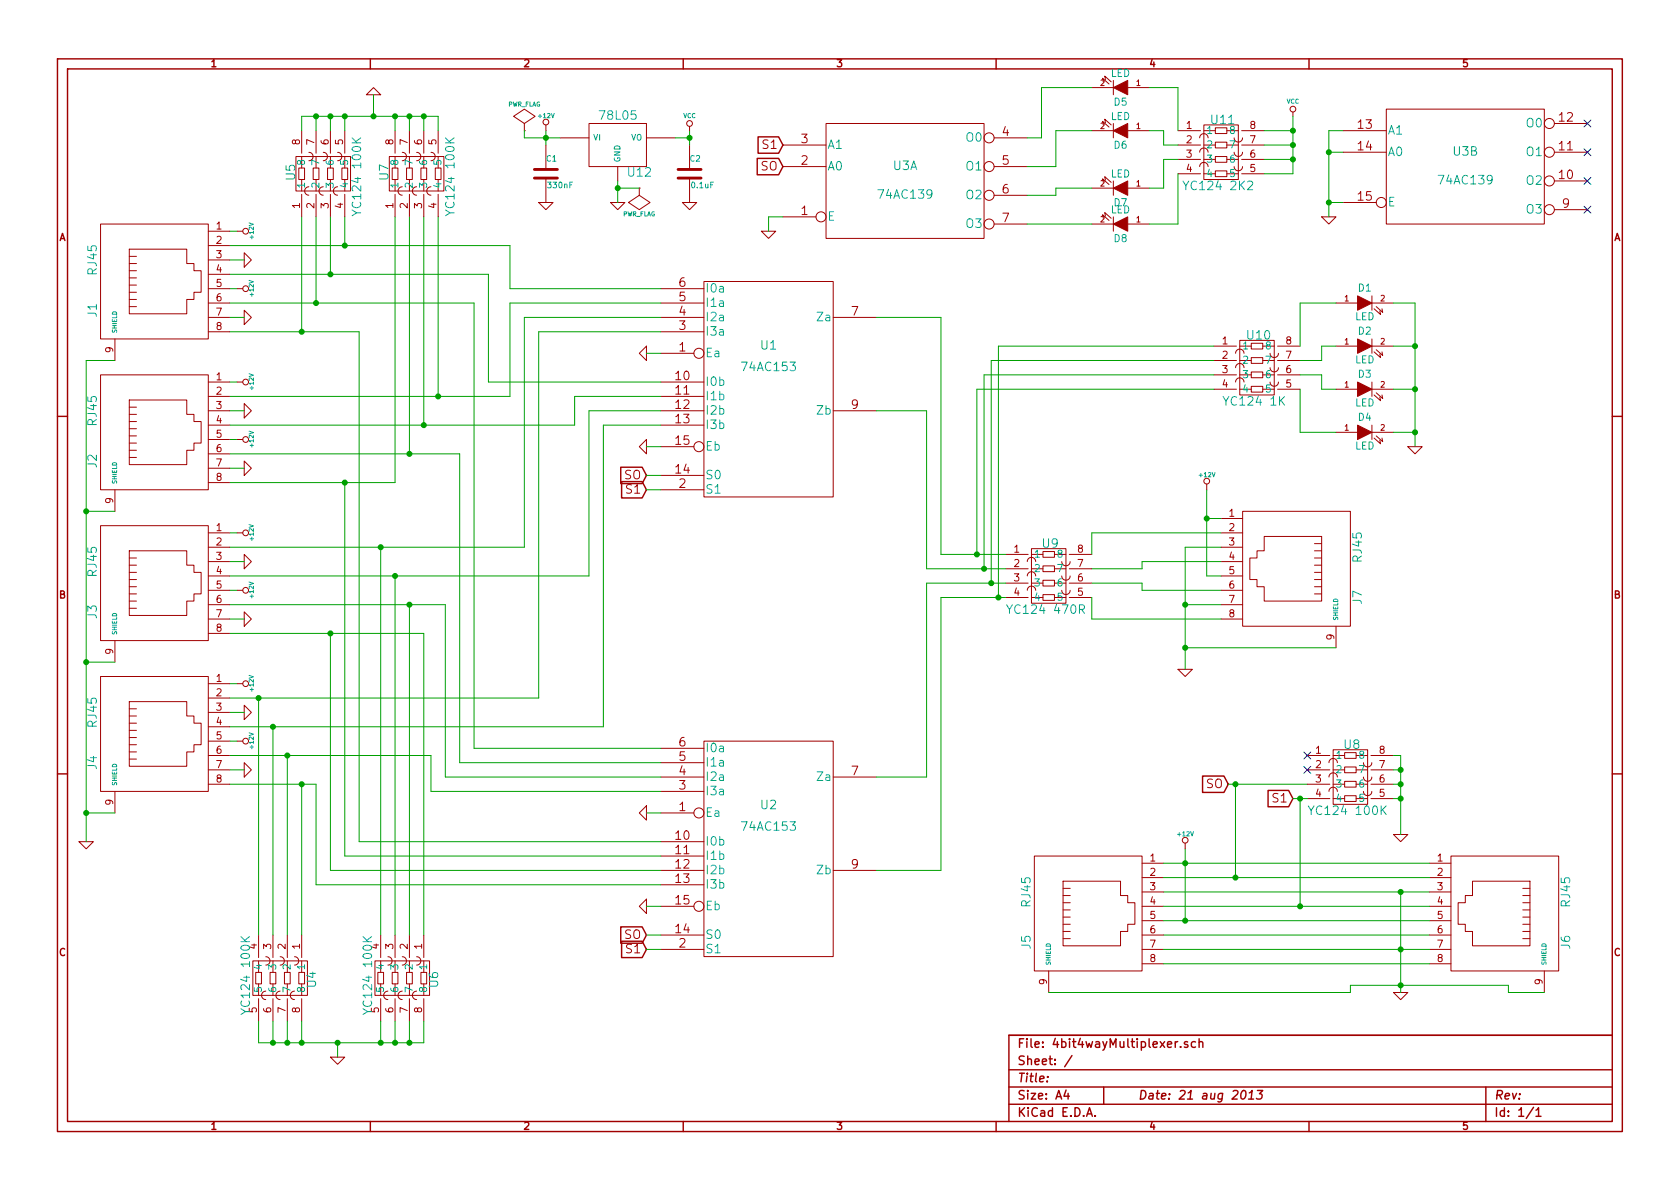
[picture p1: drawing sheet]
<svg xmlns="http://www.w3.org/2000/svg" width="297mm" height="210mm" viewBox="0 0 297 210" stroke-linecap="round" stroke-linejoin="round" font-family="sans-serif">
<g fill="none" stroke="#a00000" stroke-width=".25">
<path d="M10.2 10.4h276.6v189.7h-276.6zM11.9 12.2h273.2v186.1h-273.2zM65.5 10.4v1.8M120.8 10.4v1.8M176.1 10.4v1.8M231.4 10.4v1.8M133.9 28h3.8l.7 1.5-.7 1.4h-3.8zM134 24.2h3.7l.7 1.4-.7 1.5h-3.7zM10.2 73.6h1.7M285.1 73.6h1.7M109.8 82.6h3.7l.8 1.5-.8 1.4h-3.7zM109.9 85.2h3.6l.8 1.4-.8 1.5h-3.6z"/>
<path d="M10.2 136.8h1.7M212.6 137.2h3.8l.8 1.5-.8 1.4h-3.8zM224.2 139.8h3.6l.8 1.4-.8 1.5h-3.6zM285.1 136.8h1.7M109.8 163.9h3.7l.8 1.4-.8 1.5h-3.7zM109.9 166.4h3.6l.8 1.5-.8 1.4h-3.6zM65.5 198.3v1.8M120.8 198.3v1.8M176.1 198.3v1.8M178.4 189.2h106.7M178.4 195.3h106.7M178.4 192.2h106.7"/>
<path d="M185.2 190.4v.1M188.5 192.8l-.4 1h1M188.8 193.3v1.1M189.5 186.7l-1.3 1.9M192.1 197.4l.5-1.5 .5 1.5M192.3 197h.7M193.6 197.3v.1M195.1 192.2v3.1M207.8 184.2v1M208.2 184.2l-.3 .1-.1 .2M208.7 185.1v.1M210 184.3l-.4-.1-.2 .2 .1 .2 .5 .2v.3h-.6"/>
<path d="M211.4 184.3a.48 .48 0 0 0-.7 0v.8l.2 .1 .5-.1M212 184.3h.1a.36 .36 0 0 1 .6 .1v.8M212 183.7v1.5M219.6 193l.4-.2a.88 .88 0 0 1-.3 1.6l-.3-.3a1.19 1.19 0 0 1 .2-1.1zM220.8 194.4h.8M220.9 193.3l.5-.5-.2 1.6M222.3 192.8h1l-.6 .6 .3 .1 .2 .2-.3 .6-.5 .1-.3-.2M231.4 198.3v1.8M262.7 192.2v6.1M271.1 195.8l-1.3 2M271.6 196.3l.4-.4v1.5M271.6 197.4h.9"/>
<path d="M285.1 183.1h-106.7v15.2"/>
</g>
<g fill="none" stroke="#a00000" stroke-width=".18">
<path d="M64.8 16.8l1.2-1.3 1.3 1.3zM193 15.5h3.8M195.1 14.5l-.2-.7 1.2 1.1M195.5 14.1l-.2-.6 1.2 1M196.8 14.2v2.6M199.4 15.5h3.8M228.6 19.8v.8M245.1 19.3h27.9v20.3h-27.9zM17.8 39.6h19v20.3h-19zM52.3 27.7h9.7v6.1h-9.7zM52.8 29.7h1v2h-1zM53.3 23.1v4"/>
<path d="M53.3 27.7v2M53.3 31.7v2.1M53.3 34.4v3.9M54.6 33a.75 .75 0 0 0-.8 .8 .75 .75 0 0 0 .8 .7M54.6 26.9a.74 .74 0 0 1 .7 .8 .74 .74 0 0 1-.7 .7M55.4 29.7h1v2h-1zM55.9 23.1v4M55.9 27.7v2M55.9 31.7v2.1M55.9 34.4v3.9M57.1 33a.75 .75 0 0 0-.7 .8 .75 .75 0 0 0 .7 .7M57.1 26.9a.74 .74 0 0 1 .8 .8 .74 .74 0 0 1-.8 .7"/>
<path d="M57.9 29.7h1v2h-1zM58.4 23.1v4M58.4 27.7v2M58.4 31.7v2.1M58.4 34.4v3.9M59.7 33a.75 .75 0 0 0-.8 .8 .75 .75 0 0 0 .8 .7M59.7 26.9a.74 .74 0 0 1 .7 .8 .74 .74 0 0 1-.7 .7M60.5 29.7h1v2h-1zM61 23.1v4M61 27.7v2M61 31.7v2.1M61 34.4v3.9"/>
<path d="M68.8 27.7h9.7v6.1h-9.7zM69.3 29.7h1.1v2h-1.1zM69.8 23.1v4M69.8 27.7v2M69.8 31.7v2.1M69.8 34.4v3.9M71.1 33a.75 .75 0 0 0-.7 .8 .75 .75 0 0 0 .7 .7M71.1 26.9a.74 .74 0 0 1 .8 .8 .74 .74 0 0 1-.8 .7M71.9 29.7h1v2h-1zM72.4 23.1v4M72.4 27.7v2M72.4 31.7v2.1"/>
<path d="M72.4 34.4v3.9M73.7 33a.75 .75 0 0 0-.8 .8 .75 .75 0 0 0 .8 .7M73.7 26.9a.74 .74 0 0 1 .7 .8 .74 .74 0 0 1-.7 .7M74.4 29.7h1v2h-1zM74.9 23.1v4M74.9 27.7v2M74.9 31.7v2.1M74.9 34.4v3.9M76.2 33a.75 .75 0 0 0-.8 .8 .75 .75 0 0 0 .8 .7M76.2 26.9a.74 .74 0 0 1 .7 .8 .74 .74 0 0 1-.7 .7M77 29.7h1v2h-1zM77.5 23.1v4"/>
<path d="M77.5 27.7v2M77.5 31.7v2.1M77.5 34.4v3.9M92.7 23.1h.1M92.7 21.8l1.9-1.2-1.9-1.3-1.9 1.3 1.9 1.2v1.3M95.2 35.8h2.6l-1.3 1.3zM96.5 22.1v1M96.5 25.6v4.4M96.5 31.5v4.3M99.1 24.4h5M104.1 21.8h10.2v7.7h-10.2zM107.9 35.8h2.6l-1.3 1.3z"/>
<path d="M109.2 29.5v2.5M113 33.3h.1M113 33.3v1.2l1.9 1.3-1.9 1.3-1.9-1.3 1.9-1.3M114.3 24.4h5.1M120.6 35.8h2.6l-1.3 1.3zM121.9 22.3v.8M121.9 25.6v4.4M121.9 31.5v4.3M138.4 25.6h7.6M138.4 38.3h5.9M138.4 29.5h7.6M146 21.8h28v20.4h-28z"/>
<path d="M175.8 39.6h5.8M175.8 29.5h5.8M175.8 24.4h5.8M175.8 34.5h5.8M193 39.6h3.8M193 33.3h3.8M193 23.1h3.8M195.1 38.6l-.2-.6 1.2 1M195.1 32.3l-.2-.7 1.2 1M195.1 22.1l-.2-.6 1.2 1M195.5 38.2l-.2-.6 1.2 1M195.5 31.9l-.2-.7 1.2 1.1"/>
<path d="M195.5 21.7l-.2-.6 1.2 1M196.8 21.8v2.6M196.8 32v2.5M196.8 38.3v2.6M199.4 39.6h3.8M199.4 33.3h3.8M199.4 23.1h3.8M208.3 23.1h4M208.3 30.7h4M208.3 28.2h4M208.3 25.6h4M212.1 29.5a.75 .75 0 0 1 .8-.8 .75 .75 0 0 1 .7 .8"/>
<path d="M212.1 26.9a.75 .75 0 0 1 .8-.7 .75 .75 0 0 1 .7 .7M212.1 24.4a.75 .75 0 0 1 .8-.8 .75 .75 0 0 1 .7 .8M212.9 22.1h6v9.6h-6zM212.9 23.1h2M212.9 30.7h2M212.9 28.2h2M212.9 25.6h2M214.9 30.2h2v1h-2zM214.9 27.7h2v1h-2zM214.9 25.1h2v1.1h-2zM214.9 22.6h2v1h-2zM216.9 23.1h2"/>
<path d="M216.9 30.7h2M216.9 28.2h2M216.9 25.6h2M218.2 29.5a.74 .74 0 0 0 .7 .7 .74 .74 0 0 0 .8-.7M218.2 26.9a.74 .74 0 0 0 .7 .8 .74 .74 0 0 0 .8-.8M218.2 24.4a.74 .74 0 0 0 .7 .7 .74 .74 0 0 0 .8-.7M219.5 23.1h4M219.5 30.7h4M219.5 28.2h4M219.5 25.6h4M233.7 38.3h2.5l-1.3 1.3zM237.5 23.1h7.6"/>
<path d="M237.5 26.9h7.6M237.5 35.8h5.8M274.8 37.1h5.9M274.8 32h5.9M274.8 26.9h5.9M274.8 21.8h5.9M20.3 59.9v3.8M22.9 45.3h1.2M22.9 46.6h1.2M22.9 47.9h1.2M22.9 49.1h1.2M22.9 50.4h1.2"/>
<path d="M22.9 51.7h1.2M22.9 53h1.2M22.9 54.2h1.2M22.9 44.1h10.1v2.5h1.3v1.3h1.3v3.8h-1.3v1.3h-1.3v2.5h-10.1zM36.8 58.7h3.8M36.8 56.1h3.8M36.8 53.6h3.8M36.8 51h3.8M36.8 40.9h3.8M36.8 43.4h3.8M36.8 46h3.8M36.8 48.5h3.8"/>
<path d="M41.9 40.9h1M41.9 51h1M43.2 44.7l1.2 1.3-1.2 1.2zM43.2 54.9l1.2 1.2-1.2 1.3zM116.8 58.7h7.7M116.8 56.1h7.7M116.8 53.6h7.7M116.8 51h7.7M124.5 49.8h22.8v38.1h-22.8zM134.6 40.9h2.6l-1.3 1.3zM147.3 56.1h7.6M236.2 53.6h3.8"/>
<path d="M242.6 53.6h3.8M242.6 52.3v2.6M242.6 59.9v2.6M243 54.6l1.1 1-.1-.6M243.3 54.2l1.2 1-.2-.6M17.8 66.3h19v20.3h-19zM22.9 72h1.2M22.9 73.3h1.2M22.9 74.5h1.2M22.9 75.8h1.2M22.9 77.1h1.2M22.9 78.4h1.2"/>
<path d="M22.9 79.6h1.2M22.9 70.7h10.1v2.6h1.3v1.2h1.3v3.9h-1.3v1.2h-1.3v2.6h-10.1zM36.8 72.6h3.8M36.8 67.6h3.8M36.8 70.1h3.8M36.8 75.2h3.8M36.8 77.7h3.8M41.9 67.6h1M41.9 77.7h1M43.2 71.4l1.2 1.2-1.2 1.3zM113 79l1.3-1.3v2.6zM113 62.5l1.3-1.3v2.5z"/>
<path d="M116.8 62.5h5.9M116.8 72.6h7.7M116.8 67.6h7.7M116.8 70.1h7.7M116.8 75.2h7.7M116.8 79h5.9M147.3 72.6h7.6M214.6 61.2h4M214.6 68.8h4M214.6 66.3h4M214.6 63.7h4M218.5 67.6a.75 .75 0 0 1 .7-.8 .75 .75 0 0 1 .8 .8"/>
<path d="M218.5 65a.75 .75 0 0 1 .7-.7 .75 .75 0 0 1 .8 .7M218.5 62.5a.75 .75 0 0 1 .7-.8 .75 .75 0 0 1 .8 .8M219.2 60.2h6.1v9.6h-6.1zM219.2 61.2h2M219.2 68.8h2M219.2 66.3h2M219.2 63.7h2M221.2 68.3h2.1v1h-2.1zM221.2 65.8h2.1v1h-2.1zM221.2 63.2h2.1v1.1h-2.1zM221.2 60.7h2.1v1h-2.1zM223.3 61.2h2"/>
<path d="M223.3 68.8h2M223.3 66.3h2M223.3 63.7h2M224.6 67.6a.74 .74 0 0 0 .7 .7 .74 .74 0 0 0 .7-.7M224.6 65a.74 .74 0 0 0 .7 .8 .74 .74 0 0 0 .7-.8M224.6 62.5a.74 .74 0 0 0 .7 .7 .74 .74 0 0 0 .7-.7M225.9 61.2h4M225.9 68.8h4M225.9 66.3h4M225.9 63.7h4M236.2 61.2h3.8M236.2 68.8h3.8"/>
<path d="M236.2 76.4h3.8M242.6 67.6v2.5M242.6 75.2v2.5M242.6 61.2h3.8M242.6 68.8h3.8M242.6 76.4h3.8M243 62.2l1.1 1-.1-.6M243 69.8l1.1 1.1-.1-.7M243 77.5l1.1 1-.1-.7M243.3 61.8l1.2 1.1-.2-.7M243.3 69.5l1.2 1-.2-.7M243.3 77.1l1.2 1-.2-.6"/>
<path d="M248.9 79h2.6l-1.3 1.3zM17.8 93h19v20.3h-19zM20.3 86.6v3.8M22.9 80.9h1.2M22.9 98.7h1.2M22.9 99.9h1.2M22.9 97.4h10.1v2.5h1.3v1.3h1.3v3.8h-1.3v1.3h-1.3v2.5h-10.1zM36.8 94.2h3.8M36.8 96.8h3.8M36.8 99.3h3.8M36.8 80.3h3.8M36.8 82.8h3.8"/>
<path d="M36.8 85.3h3.8M41.9 94.2h1M43.2 81.5l1.2 1.3-1.2 1.3zM43.2 98l1.2 1.3-1.2 1.3zM116.8 86.6h7.7M116.8 84.1h7.7M177.8 98h4M181.6 99.3a.75 .75 0 0 1 .8-.8 .75 .75 0 0 1 .7 .8M182.4 97h6.1v9.7h-6.1zM182.4 98h2M184.4 97.5h2v1h-2zM186.4 98h2.1"/>
<path d="M187.7 99.3a.74 .74 0 0 0 .8 .7 .74 .74 0 0 0 .7-.7M189.1 98h3.9M213.4 85.6v1M215.9 91.7h3.8M215.9 94.2h3.8M215.9 96.8h3.8M215.9 99.3h3.8M219.7 90.4h19.1v20.3h-19.1zM223.5 94.9h10.2v11.4h-10.2v-2.5h-1.3v-1.3h-1.2v-3.8h1.2v-1.3h1.3zM232.4 96.1h1.3M232.4 97.4h1.3M232.4 98.7h1.3"/>
<path d="M232.4 99.9h1.3M17.8 119.6h19v20.3h-19zM20.3 113.3v3.8M22.9 101.2h1.2M22.9 102.5h1.2M22.9 103.8h1.2M22.9 105h1.2M22.9 106.3h1.2M22.9 107.6h1.2M36.8 101.8h3.8M36.8 104.4h3.8M36.8 106.9h3.8"/>
<path d="M36.8 109.5h3.8M36.8 112h3.8M41.9 104.4h1M43.2 108.2l1.2 1.3-1.2 1.2zM177.8 105.7h4M177.8 103.1h4M177.8 100.6h4M181.6 104.4a.75 .75 0 0 1 .8-.8 .75 .75 0 0 1 .7 .8M181.6 101.8a.75 .75 0 0 1 .8-.7 .75 .75 0 0 1 .7 .7M182.4 105.7h2M182.4 103.1h2M182.4 100.6h2"/>
<path d="M184.4 105.2h2v1h-2zM184.4 102.6h2v1h-2zM184.4 100.1h2v1h-2zM186.4 105.7h2.1M186.4 103.1h2.1M186.4 100.6h2.1M187.7 104.4a.74 .74 0 0 0 .8 .7 .74 .74 0 0 0 .7-.7M187.7 101.8a.74 .74 0 0 0 .8 .8 .74 .74 0 0 0 .7-.8M189.1 105.7h3.9M189.1 103.1h3.9M189.1 100.6h3.9M208.3 118.4h2.5l-1.3 1.2z"/>
<path d="M215.9 101.8h3.8M215.9 104.4h3.8M215.9 106.9h3.8M215.9 109.5h3.8M232.4 101.2h1.3M232.4 102.5h1.3M232.4 103.8h1.3M232.4 105h1.3M236.2 110.7v3.8M20.3 139.9v3.9M22.9 125.3h1.2M22.9 126.6h1.2"/>
<path d="M22.9 127.9h1.2M22.9 129.2h1.2M22.9 130.4h1.2M22.9 131.7h1.2M22.9 133h1.2M22.9 134.2h1.2M22.9 124.1h10.1v2.5h1.3v1.3h1.3v3.8h-1.3v1.3h-1.3v2.5h-10.1zM36.8 120.9h3.8M36.8 123.4h3.8M36.8 126h3.8M36.8 128.5h3.8M36.8 131.1h3.8"/>
<path d="M36.8 133.6h3.8M36.8 136.1h3.8M36.8 138.7h3.8M41.9 120.9h1M41.9 131.1h1M43.2 124.7l1.2 1.3-1.2 1.2zM43.2 134.9l1.2 1.2-1.2 1.3zM116.8 139.9h7.7M116.8 137.4h7.7M116.8 134.9h7.7M116.8 132.3h7.7M124.5 131.1h22.8v38.1h-22.8z"/>
<path d="M147.3 137.4h7.6M231.1 133.6h4M231.1 136.1h4M231.1 138.7h4M235 139.9a.75 .75 0 0 1 .7-.7 .75 .75 0 0 1 .8 .7M235 137.4a.75 .75 0 0 1 .7-.8 .75 .75 0 0 1 .8 .8M235 134.9a.75 .75 0 0 1 .7-.8 .75 .75 0 0 1 .8 .8M235.7 132.6h6.1v9.6h-6.1zM235.7 133.6h2M235.7 136.1h2M235.7 138.7h2M237.7 138.2h2.1v1h-2.1z"/>
<path d="M237.7 135.6h2.1v1h-2.1zM237.7 133.1h2.1v1h-2.1zM239.8 133.6h2M239.8 136.1h2M239.8 138.7h2M241.1 139.9a.74 .74 0 0 0 .7 .8 .74 .74 0 0 0 .7-.8M241.1 137.4a.74 .74 0 0 0 .7 .7 .74 .74 0 0 0 .7-.7M241.1 134.9a.74 .74 0 0 0 .7 .7 .74 .74 0 0 0 .7-.7M242.4 133.6h4M242.4 136.1h4M242.4 138.7h4M14 148.8h2.5l-1.3 1.3z"/>
<path d="M113 143.8l1.3-1.3v2.5zM116.8 143.8h5.9M116.8 153.9h7.7M116.8 148.8h7.7M116.8 151.4h7.7M116.8 156.5h7.7M147.3 153.9h7.6M182.9 151.4h19v20.3h-19zM188 157.1h1.2M188 158.4h1.2M188 159.6h1.2M188 155.8h10.1v2.6h1.3v1.2h1.3v3.8h-1.3v1.3h-1.3v2.6h-10.1z"/>
<path d="M201.9 152.6h3.8M201.9 155.2h3.8M201.9 157.7h3.8M209.5 149.1v1M231.1 141.2h4M235.7 141.2h2M237.7 140.7h2.1v1h-2.1zM239.8 141.2h2M242.4 141.2h4M246.4 147.6h2.5l-1.3 1.2zM252.7 152.6h3.8M252.7 155.2h3.8"/>
<path d="M252.7 157.7h3.8M256.5 151.4h19.1v20.3h-19.1zM260.3 155.8h10.2v11.5h-10.2v-2.6h-1.2v-1.3h-1.3v-3.8h1.3v-1.2h1.2zM269.2 157.1h1.3M269.2 158.4h1.3M269.2 159.6h1.3M44.7 169.9h9.7v6.1h-9.7zM45.2 172h1v2h-1zM45.7 165.3v4M45.7 169.9v2.1M45.7 174v2M45.7 176.6v4"/>
<path d="M47 169.2a.74 .74 0 0 1 .7 .7 .74 .74 0 0 1-.7 .8M47 175.3a.75 .75 0 0 0-.8 .7 .75 .75 0 0 0 .8 .8M47.8 172h1v2h-1zM48.3 165.3v4M48.3 169.9v2.1M48.3 174v2M48.3 176.6v4M49.5 169.2a.74 .74 0 0 1 .8 .7 .74 .74 0 0 1-.8 .8M49.5 175.3a.75 .75 0 0 0-.7 .7 .75 .75 0 0 0 .7 .8M50.3 172h1v2h-1zM50.8 165.3v4M50.8 169.9v2.1"/>
<path d="M50.8 174v2M50.8 176.6v4M52.1 169.2a.74 .74 0 0 1 .7 .7 .74 .74 0 0 1-.7 .8M52.1 175.3a.75 .75 0 0 0-.8 .7 .75 .75 0 0 0 .8 .8M52.8 172h1v2h-1zM53.3 165.3v4M53.3 169.9v2.1M53.3 174v2M53.3 176.6v4M66.3 169.9h9.6v6.1h-9.6zM66.8 172h1v2h-1zM67.3 165.3v4"/>
<path d="M67.3 169.9v2.1M67.3 174v2M67.3 176.6v4M68.6 169.2a.74 .74 0 0 1 .7 .7 .74 .74 0 0 1-.7 .8M68.6 175.3a.75 .75 0 0 0-.8 .7 .75 .75 0 0 0 .8 .8M69.3 172h1.1v2h-1.1zM69.8 165.3v4M69.8 169.9v2.1M69.8 174v2M69.8 176.6v4M71.1 169.2a.74 .74 0 0 1 .8 .7 .74 .74 0 0 1-.8 .8M71.1 175.3a.75 .75 0 0 0-.7 .7 .75 .75 0 0 0 .7 .8"/>
<path d="M71.9 172h1v2h-1zM72.4 165.3v4M72.4 169.9v2.1M72.4 174v2M72.4 176.6v4M73.7 169.2a.74 .74 0 0 1 .7 .7 .74 .74 0 0 1-.7 .8M73.7 175.3a.75 .75 0 0 0-.8 .7 .75 .75 0 0 0 .8 .8M74.4 172h1v2h-1zM74.9 165.3v4M74.9 169.9v2.1M74.9 174v2M74.9 176.6v4"/>
<path d="M113 160.3l1.3-1.3v2.5zM116.8 167.9h7.7M116.8 165.3h7.7M116.8 160.3h5.9M185.4 171.7v3.8M188 160.9h1.2M188 162.2h1.2M188 163.4h1.2M188 164.7h1.2M188 166h1.2M201.9 167.9h3.8M201.9 165.3h3.8"/>
<path d="M201.9 160.3h3.8M201.9 162.8h3.8M201.9 170.4h3.8M246.4 175.5h2.5l-1.3 1.3zM252.7 167.9h3.8M252.7 165.3h3.8M252.7 160.3h3.8M252.7 162.8h3.8M252.7 170.4h3.8M269.2 160.9h1.3M269.2 162.2h1.3M269.2 163.4h1.3"/>
<path d="M269.2 164.7h1.3M269.2 166h1.3M273 171.7v3.8M58.4 186.9h2.6l-1.3 1.3z"/>
<circle cx="228.6" cy="19.3" r=".51"/>
<circle cx="96.5" cy="21.6" r=".51"/>
<circle cx="121.9" cy="21.8" r=".51"/>
<circle cx="145.2" cy="38.3" r=".89"/>
<circle cx="174.9" cy="34.5" r=".89"/>
<circle cx="174.9" cy="24.4" r=".89"/>
<circle cx="174.9" cy="29.5" r=".89"/>
<circle cx="174.9" cy="39.6" r=".89"/>
<circle cx="244.2" cy="35.8" r=".89"/>
<circle cx="273.9" cy="26.9" r=".89"/>
<circle cx="273.9" cy="21.8" r=".89"/>
<circle cx="273.9" cy="37.1" r=".89"/>
<circle cx="273.9" cy="32" r=".89"/>
<circle cx="43.4" cy="51" r=".51"/>
<circle cx="43.4" cy="40.9" r=".51"/>
<circle cx="43.4" cy="77.7" r=".51"/>
<circle cx="43.4" cy="67.6" r=".51"/>
<circle cx="123.6" cy="62.5" r=".89"/>
<circle cx="123.6" cy="79" r=".89"/>
<circle cx="43.4" cy="94.2" r=".51"/>
<circle cx="213.4" cy="85.1" r=".51"/>
<circle cx="43.4" cy="104.4" r=".51"/>
<circle cx="43.4" cy="120.9" r=".51"/>
<circle cx="43.4" cy="131.1" r=".51"/>
<circle cx="123.6" cy="143.8" r=".89"/>
<circle cx="209.6" cy="148.6" r=".51"/>
<circle cx="123.6" cy="160.3" r=".89"/>
</g>
<g fill="#a00000" stroke="#a00000" stroke-width=".18">
<path d="M240 52.3l2.6 1.3-2.6 1.3z"/>
<path d="M240 59.9l2.6 1.3-2.6 1.3z"/>
<path d="M240 67.6l2.6 1.2-2.6 1.3z"/>
<path d="M240 75.2l2.6 1.2-2.6 1.3z"/>
<path d="M196.8 39.6l2.6-1.3v2.6z"/>
<path d="M196.8 33.3l2.6-1.3v2.5z"/>
<path d="M196.8 23.1l2.6-1.3v2.6z"/>
<path d="M196.8 15.5l2.6-1.3v2.6z"/>
</g>
<g fill="none" stroke="#00a0a0" stroke-width=".18">
<path d="M62.3 37.1l.8 .5-.8 .5M62.3 24.4l.8 .9M63.8 24.4l-.9 .6M78.8 37.1l.8 .5-.8 .5M78.8 24.4l.9 .9M80.3 24.4l-.9 .6M209.2 32l.5 .8 .5-.8M220.6 32.2l.2-.2h.4l.2 .2 .1 .3-.1 .2-.9 .8h1M178 107l.5 .8 .5-.8M190.9 107.8l.7-.1 .1-.2v-.4l-.3-.1h-.5v1.5M191.2 107.8l.5 .7M231.3 142.5l.5 .8 .5-.8"/>
<path d="M244.4 143.2l.7 .8M245.1 142.5l-.9 .9M42.6 178.4l.8 .5-.8 .5M42.6 165.6l.9 .9M44.1 165.6l-.8 .7M64.2 178.4l.8 .5-.8 .5M64.2 165.6l.9 .9M65.7 165.6l-.9 .7"/>
</g>
<path d="M280.1 21.2l1.2 1.2M280.1 26.3l1.2 1.2M280.1 31.4l1.2 1.2M280.1 36.5l1.2 1.2M281.3 21.2l-1.2 1.2M281.3 26.3l-1.2 1.2M281.3 31.4l-1.2 1.2M281.3 36.5l-1.2 1.2M230.5 135.5l1.2 1.2M230.5 133l1.2 1.2M231.7 135.5l-1.2 1.2M231.7 133l-1.2 1.2" fill="none" stroke="#0000c0" stroke-width=".18"/>
<g fill="none" stroke="#00a000" stroke-width=".18">
<path d="M66 16.8v3.8M193 15.5h-8.9v8.9h-2.5M203.2 15.5h5.1v7.6M53.3 23.1v-2.5h24.2v2.5M53.3 38.3v20.4M55.9 20.6v2.5M55.9 38.3v15.3M58.4 20.6v2.5M58.4 38.3v10.2M61 20.6v2.5M61 38.3v5.1M69.8 20.6v2.5"/>
<path d="M69.8 38.3v47h-29.2M72.4 20.6v2.5M72.4 38.3v42M74.9 20.6v2.5M74.9 38.3v36.9M77.5 38.3v31.8M92.7 23.1v1.3h6.4M96.5 23.1v2.5M109.2 33.3h3.8M109.2 32v3.8M119.4 24.4h2.5M121.9 23.1v2.5"/>
<path d="M138.4 38.3h-2.5v2.6M181.6 39.6h11.4M193 23.1h-6.3v6.4h-5.1M193 33.3h-6.3v1.2h-5.1M203.2 23.1h2.5v2.5h2.6M208.3 28.2h-2.6v5.1h-2.5M208.3 30.7v8.9h-5.1M223.5 23.1h5.1M223.5 25.6h5.1M223.5 28.2h5.1M228.6 20.6v10.1h-5.1M234.9 35.8h2.6"/>
<path d="M234.9 26.9h2.6M237.5 23.1h-2.6v15.2M40.6 58.7h22.9v90.1h53.3M40.6 53.6h43.2v78.7h33M40.6 43.4h49.6v7.6h26.6M40.6 48.5h45.8v19.1h30.4M40.6 56.1h2.6M40.6 51h1.3M40.6 46h2.6M40.6 40.9h1.3M116.8 58.7h-21.6v64.7h-54.6M116.8 53.6h-26.6v16.5h-49.6"/>
<path d="M116.8 56.1h-24.1v40.7h-52.1M154.9 56.1h11.5v41.9h11.4M236.2 53.6h-6.3v7.6M246.4 53.6h3.8v25.4M20.3 63.7h-5.1v85.1M40.6 72.6h2.6M40.6 67.6h1.3M40.6 77.7h1.3M114.3 79h2.5M114.3 62.5h2.5M116.8 72.6h-12.7v29.2h-63.5M116.8 75.2h-10.1v53.3h-66.1"/>
<path d="M116.8 70.1h-15.2v5.1h-61M154.9 72.6h8.9v28h14M214.6 66.3h-40.6v34.3M214.6 68.8h-41.9v29.2M214.6 63.7h-39.3v39.4M214.6 61.2h-38.1v44.5M229.9 68.8v7.6h6.3M229.9 66.3h3.8v2.5h2.5M236.2 61.2h-2.5v2.5h-3.8M246.4 76.4h3.8M246.4 68.8h3.8M246.4 61.2h3.8"/>
<path d="M15.2 90.4h5.1M40.6 80.3h40.7v54.6h35.5M40.6 99.3h2.6M40.6 82.8h2.6M40.6 94.2h1.3M61 85.3v66.1h55.8M67.3 96.8v68.5M114.3 84.1h2.5M114.3 86.6h2.5M213.4 86.6v15.2h2.5M213.4 91.7h2.5M215.9 99.3h-14v1.3h-8.9"/>
<path d="M215.9 94.2h-22.9v3.8M215.9 96.8h-6.4v21.6M15.2 117.1h5.1M40.6 112h34.3v53.3M40.6 106.9h38.1v30.5h38.1M40.6 109.5h2.6M40.6 104.4h1.3M58.4 112v41.9h58.4M69.8 101.8v63.5M72.4 106.9v58.4M177.8 105.7h-11.4v48.2h-11.5M177.8 103.1h-14v34.3h-8.9"/>
<path d="M193 105.7v3.8h22.9M193 103.1h8.9v1.3h14M209.5 106.9h6.4M209.5 114.5h26.7M40.6 133.6h35.6v6.3h40.6M40.6 136.1h2.6M40.6 126h2.6M40.6 120.9h1.3M40.6 131.1h1.3M40.6 138.7h15.3v17.8h60.9M45.7 123.4v41.9M48.3 128.5v36.8"/>
<path d="M50.8 133.6v31.7M53.3 138.7v26.6M217.2 138.7h13.9M218.4 138.7v16.5M246.4 136.1h1.2M246.4 133.6h1.2v14M246.4 138.7h1.2M15.2 143.8h5.1M114.3 143.8h2.5M205.7 152.6h47M205.7 155.2h47M205.7 157.7h47"/>
<path d="M209.5 150.1v12.7M228.6 141.2h2.5M229.9 141.2v19.1M246.4 141.2h1.2M247.6 157.7v17.8M114.3 160.3h2.5M114.3 165.3h2.5M114.3 167.9h2.5M185.4 175.5h53.4v-1.3h27.9v1.3h6.3M205.7 160.3h47M205.7 165.3h47M205.7 167.9h47"/>
<path d="M205.7 162.8h47M205.7 170.4h47M45.7 180.6v3.8h29.2v-3.8M48.3 180.6v3.8M50.8 180.6v3.8M53.3 180.6v3.8M59.7 184.4v2.5M67.3 180.6v3.8M69.8 180.6v3.8M72.4 180.6v3.8"/>
</g>
<g fill="#00a000" stroke="#00a000" stroke-width=".25">
<circle cx="209.5" cy="152.6" r=".41"/>
<circle cx="247.6" cy="167.9" r=".41"/>
<circle cx="247.6" cy="157.7" r=".41"/>
<circle cx="209.5" cy="162.8" r=".41"/>
<circle cx="247.6" cy="174.2" r=".41"/>
<circle cx="218.4" cy="155.2" r=".41"/>
<circle cx="229.9" cy="160.3" r=".41"/>
<circle cx="213.4" cy="91.7" r=".41"/>
<circle cx="61" cy="85.3" r=".41"/>
<circle cx="48.3" cy="184.4" r=".41"/>
<circle cx="50.8" cy="184.4" r=".41"/>
<circle cx="53.3" cy="184.4" r=".41"/>
<circle cx="59.7" cy="184.4" r=".41"/>
<circle cx="67.3" cy="184.4" r=".41"/>
<circle cx="69.8" cy="184.4" r=".41"/>
<circle cx="72.4" cy="184.4" r=".41"/>
<circle cx="61" cy="20.6" r=".41"/>
<circle cx="58.4" cy="20.6" r=".41"/>
<circle cx="55.9" cy="20.6" r=".41"/>
<circle cx="66" cy="20.6" r=".41"/>
<circle cx="69.8" cy="20.6" r=".41"/>
<circle cx="72.4" cy="20.6" r=".41"/>
<circle cx="74.9" cy="20.6" r=".41"/>
<circle cx="247.6" cy="141.2" r=".41"/>
<circle cx="218.4" cy="138.7" r=".41"/>
<circle cx="229.9" cy="141.2" r=".41"/>
<circle cx="228.6" cy="23.1" r=".41"/>
<circle cx="228.6" cy="25.6" r=".41"/>
<circle cx="228.6" cy="28.2" r=".41"/>
<circle cx="209.5" cy="106.9" r=".41"/>
<circle cx="176.5" cy="105.7" r=".41"/>
<circle cx="175.3" cy="103.1" r=".41"/>
<circle cx="174" cy="100.6" r=".41"/>
<circle cx="172.7" cy="98" r=".41"/>
<circle cx="250.2" cy="76.4" r=".41"/>
<circle cx="250.2" cy="68.8" r=".41"/>
<circle cx="250.2" cy="61.2" r=".41"/>
<circle cx="234.9" cy="35.8" r=".41"/>
<circle cx="234.9" cy="26.9" r=".41"/>
<circle cx="58.4" cy="112" r=".41"/>
<circle cx="45.7" cy="123.4" r=".41"/>
<circle cx="48.3" cy="128.5" r=".41"/>
<circle cx="50.8" cy="133.6" r=".41"/>
<circle cx="53.3" cy="138.7" r=".41"/>
<circle cx="53.3" cy="58.7" r=".41"/>
<circle cx="55.9" cy="53.6" r=".41"/>
<circle cx="58.4" cy="48.5" r=".41"/>
<circle cx="61" cy="43.4" r=".41"/>
<circle cx="72.4" cy="80.3" r=".41"/>
<circle cx="74.9" cy="75.2" r=".41"/>
<circle cx="77.5" cy="70.1" r=".41"/>
<circle cx="67.3" cy="96.8" r=".41"/>
<circle cx="69.8" cy="101.8" r=".41"/>
<circle cx="72.4" cy="106.9" r=".41"/>
<circle cx="247.6" cy="138.7" r=".41"/>
<circle cx="247.6" cy="136.1" r=".41"/>
<circle cx="96.5" cy="24.4" r=".41"/>
<circle cx="109.2" cy="33.3" r=".41"/>
<circle cx="121.9" cy="24.4" r=".41"/>
<circle cx="209.5" cy="114.5" r=".41"/>
<circle cx="15.2" cy="143.8" r=".41"/>
<circle cx="15.2" cy="117.1" r=".41"/>
<circle cx="15.2" cy="90.4" r=".41"/>
</g>
<path d="M94.5 31.5h4.1M94.5 30h4.1M119.9 31.5h4.1M119.9 30h4.1" fill="none" stroke="#a00000" stroke-width=".51"/>
<g font-size="2.1" fill="#00a0a0">
<text x="106.2" y="21.3">78L05</text>
<text x="214.2" y="22">U11</text>
<text x="245.4" y="23.9">A1</text>
<text x="270" y="22.6">O0</text>
<text x="146.3" y="26.4">A1</text>
<text x="170.9" y="25.1">O0</text>
<text x="245.4" y="27.7">A0</text>
<text x="257" y="27.6">U3B</text>
<text x="270" y="27.7">O1</text>
<text x="52.2" y="31.8" transform="rotate(-90 52.2 31.8)">U5</text>
<text x="68.8" y="31.8" transform="rotate(-90 68.8 31.8)">U7</text>
<text x="111.1" y="31.3">U12</text>
<text x="146.3" y="30.2">A0</text>
<text x="155.5" y="35.2">74AC139</text>
<text x="157.9" y="30.1">U3A</text>
<text x="170.9" y="30.2">O1</text>
<text x="170.9" y="35.3">O2</text>
<text x="209.9" y="33.7">YC124 2K2</text>
<text x="254.6" y="32.7">74AC139</text>
<text x="270" y="32.8">O2</text>
<text x="63.9" y="37.3" transform="rotate(-90 63.9 37.3)">YC124 100K</text>
<text x="80.4" y="37.3" transform="rotate(-90 80.4 37.3)">YC124 100K</text>
<text x="146.3" y="39.1">E</text>
<text x="170.9" y="40.4">O3</text>
<text x="245.4" y="36.6">E</text>
<text x="270" y="37.8">O3</text>
<text x="17.2" y="48.5" transform="rotate(-90 17.2 48.5)">RJ45</text>
<text x="124.7" y="51.8">I0a</text>
<text x="17.2" y="56" transform="rotate(-90 17.2 56)">J1</text>
<text x="124.7" y="59.4">I3a</text>
<text x="124.7" y="56.9">I2a</text>
<text x="124.7" y="54.4">I1a</text>
<text x="144.6" y="56.9">Za</text>
<text x="124.7" y="63.2">Ea</text>
<text x="131.4" y="65.7">74AC153</text>
<text x="134.5" y="61.9">U1</text>
<text x="220.6" y="60.1">U10</text>
<text x="124.7" y="68.3">I0b</text>
<text x="124.7" y="70.9">I1b</text>
<text x="216.9" y="71.8">YC124 1K</text>
<text x="17.2" y="75.2" transform="rotate(-90 17.2 75.2)">RJ45</text>
<text x="124.7" y="73.4">I2b</text>
<text x="124.7" y="75.9">I3b</text>
<text x="144.5" y="73.4">Zb</text>
<text x="17.2" y="82.7" transform="rotate(-90 17.2 82.7)">J2</text>
<text x="124.7" y="79.8">Eb</text>
<text x="124.7" y="87.4">S1</text>
<text x="124.7" y="84.8">S0</text>
<text x="17.2" y="101.8" transform="rotate(-90 17.2 101.8)">RJ45</text>
<text x="184.3" y="96.9">U9</text>
<text x="240.9" y="99.3" transform="rotate(-90 240.9 99.3)">RJ45</text>
<text x="240.9" y="106.8" transform="rotate(-90 240.9 106.8)">J7</text>
<text x="17.2" y="109.4" transform="rotate(-90 17.2 109.4)">J3</text>
<text x="178.8" y="108.6">YC124 470R</text>
<text x="17.2" y="128.5" transform="rotate(-90 17.2 128.5)">RJ45</text>
<text x="17.2" y="136" transform="rotate(-90 17.2 136)">J4</text>
<text x="124.7" y="135.6">I1a</text>
<text x="124.7" y="133.1">I0a</text>
<text x="237.7" y="132.5">U8</text>
<text x="124.7" y="140.7">I3a</text>
<text x="124.7" y="138.2">I2a</text>
<text x="134.5" y="143.2">U2</text>
<text x="144.6" y="138.2">Za</text>
<text x="124.7" y="144.5">Ea</text>
<text x="124.7" y="149.6">I0b</text>
<text x="131.4" y="147">74AC153</text>
<text x="232.2" y="144.2">YC124 100K</text>
<text x="124.7" y="152.1">I1b</text>
<text x="124.7" y="154.7">I2b</text>
<text x="144.5" y="154.7">Zb</text>
<text x="124.7" y="157.2">I3b</text>
<text x="124.7" y="161">Eb</text>
<text x="182.3" y="160.3" transform="rotate(-90 182.3 160.3)">RJ45</text>
<text x="277.7" y="160.3" transform="rotate(-90 277.7 160.3)">RJ45</text>
<text x="124.7" y="166.1">S0</text>
<text x="182.3" y="167.8" transform="rotate(-90 182.3 167.8)">J5</text>
<text x="277.7" y="167.8" transform="rotate(-90 277.7 167.8)">J6</text>
<text x="124.7" y="168.7">S1</text>
<text x="44.3" y="178.5" transform="rotate(-90 44.3 178.5)">YC124 100K</text>
<text x="56" y="174.6" transform="rotate(-90 56 174.6)">U4</text>
<text x="65.9" y="178.5" transform="rotate(-90 65.9 178.5)">YC124 100K</text>
<text x="77.5" y="174.6" transform="rotate(-90 77.5 174.6)">U6</text>
</g>
<g font-size="2.1" fill="#a00000">
<text x="240.1" y="22.9">13</text>
<text x="275.7" y="21.6">12</text>
<text x="134.9" y="26.4">S1</text>
<text x="141.7" y="29.2">2</text>
<text x="141.7" y="25.4">3</text>
<text x="177.2" y="24.1">4</text>
<text x="177.2" y="29.2">5</text>
<text x="240.1" y="26.7">14</text>
<text x="275.7" y="26.7">11</text>
<text x="134.4" y="30.2">SO</text>
<text x="177.2" y="34.3">6</text>
<text x="240.1" y="35.6">15</text>
<text x="275.7" y="31.7">10</text>
<text x="141.7" y="38.1">1</text>
<text x="177.2" y="39.4">7</text>
<text x="276.3" y="36.8">9</text>
<text x="120.1" y="53.3">5</text>
<text x="120.1" y="50.8">6</text>
<text x="120.1" y="58.4">3</text>
<text x="120.1" y="55.9">4</text>
<text x="150.5" y="55.9">7</text>
<text x="120.1" y="62.2">1</text>
<text x="119.5" y="67.3">10</text>
<text x="119.5" y="69.8">11</text>
<text x="119.5" y="72.4">12</text>
<text x="119.5" y="74.9">13</text>
<text x="150.5" y="72.4">9</text>
<text x="119.5" y="83.8">14</text>
<text x="119.5" y="78.7">15</text>
<text x="110.3" y="84.8">SO</text>
<text x="110.8" y="87.4">S1</text>
<text x="120.1" y="86.4">2</text>
<text x="120.1" y="137.2">4</text>
<text x="120.1" y="134.6">5</text>
<text x="120.1" y="132.1">6</text>
<text x="150.5" y="137.2">7</text>
<text x="120.1" y="143.5">1</text>
<text x="120.1" y="139.7">3</text>
<text x="213.2" y="139.4">SO</text>
<text x="225.1" y="142">S1</text>
<text x="119.5" y="148.6">10</text>
<text x="119.5" y="151.1">11</text>
<text x="119.5" y="153.7">12</text>
<text x="150.5" y="153.7">9</text>
<text x="119.5" y="156.2">13</text>
<text x="119.5" y="160">15</text>
<text x="110.3" y="166.1">SO</text>
<text x="119.5" y="165.1">14</text>
<text x="120.1" y="167.6">2</text>
<text x="110.8" y="168.7">S1</text>
<text x="179.9" y="185.4">File: 4bit4wayMultiplexer.sch</text>
<text x="179.9" y="191.5">Title:</text>
<text x="179.9" y="188.4">Sheet: /</text>
<text x="179.9" y="197.6">KiCad E.D.A.</text>
<text x="179.9" y="194.5">Size: A4</text>
<text x="201.2" y="194.5">Date: 21 aug 2013</text>
<text x="264.2" y="194.5">Rev:</text>
<text x="264.2" y="197.6">Id: 1/1</text>
</g>
<g font-size="1.8" fill="#a00000">
<text x="37.3" y="11.9">1</text>
<text x="92.7" y="11.9">2</text>
<text x="148" y="11.9">3</text>
<text x="203.3" y="11.9">4</text>
<text x="258.6" y="11.9">5</text>
<text x="209.8" y="22.9">1</text>
<text x="221" y="22.9">8</text>
<text x="53.1" y="25.6" transform="rotate(-90 53.1 25.6)">8</text>
<text x="55.6" y="25.6" transform="rotate(-90 55.6 25.6)">7</text>
<text x="58.2" y="25.6" transform="rotate(-90 58.2 25.6)">6</text>
<text x="60.7" y="25.6" transform="rotate(-90 60.7 25.6)">5</text>
<text x="69.6" y="25.6" transform="rotate(-90 69.6 25.6)">8</text>
<text x="72.1" y="25.6" transform="rotate(-90 72.1 25.6)">7</text>
<text x="74.7" y="25.6" transform="rotate(-90 74.7 25.6)">6</text>
<text x="77.2" y="25.6" transform="rotate(-90 77.2 25.6)">5</text>
<text x="209.8" y="25.4">2</text>
<text x="209.8" y="27.9">3</text>
<text x="221" y="27.9">6</text>
<text x="221" y="25.4">7</text>
<text x="209.8" y="30.5">4</text>
<text x="221" y="30.5">5</text>
<text x="38.3" y="40.6">1</text>
<text x="53.1" y="36.8" transform="rotate(-90 53.1 36.8)">1</text>
<text x="55.6" y="36.8" transform="rotate(-90 55.6 36.8)">2</text>
<text x="58.2" y="36.8" transform="rotate(-90 58.2 36.8)">3</text>
<text x="60.7" y="36.8" transform="rotate(-90 60.7 36.8)">4</text>
<text x="69.6" y="36.8" transform="rotate(-90 69.6 36.8)">1</text>
<text x="72.1" y="36.8" transform="rotate(-90 72.1 36.8)">2</text>
<text x="74.7" y="36.8" transform="rotate(-90 74.7 36.8)">3</text>
<text x="77.2" y="36.8" transform="rotate(-90 77.2 36.8)">4</text>
<text x="10.4" y="42.7">A</text>
<text x="38.3" y="43.2">2</text>
<text x="38.3" y="45.7">3</text>
<text x="285.3" y="42.7">A</text>
<text x="38.3" y="48.3">4</text>
<text x="38.3" y="50.8">5</text>
<text x="38.3" y="53.3">6</text>
<text x="38.3" y="55.9">7</text>
<text x="38.3" y="58.4">8</text>
<text x="20.1" y="62.3" transform="rotate(-90 20.1 62.3)">9</text>
<text x="216.1" y="61">1</text>
<text x="216.1" y="63.5">2</text>
<text x="227.4" y="63.5">7</text>
<text x="227.4" y="61">8</text>
<text x="38.3" y="67.3">1</text>
<text x="38.3" y="69.8">2</text>
<text x="216.1" y="66">3</text>
<text x="216.1" y="68.6">4</text>
<text x="227.4" y="68.6">5</text>
<text x="227.4" y="66">6</text>
<text x="38.3" y="72.4">3</text>
<text x="38.3" y="74.9">4</text>
<text x="38.3" y="77.5">5</text>
<text x="38.3" y="80">6</text>
<text x="38.3" y="82.5">7</text>
<text x="20.1" y="89" transform="rotate(-90 20.1 89)">9</text>
<text x="38.3" y="85.1">8</text>
<text x="38.3" y="94">1</text>
<text x="217.3" y="91.4">1</text>
<text x="217.3" y="94">2</text>
<text x="38.3" y="96.5">2</text>
<text x="38.3" y="99.1">3</text>
<text x="38.3" y="101.6">4</text>
<text x="179.3" y="97.8">1</text>
<text x="179.3" y="100.3">2</text>
<text x="190.6" y="100.3">7</text>
<text x="190.6" y="97.8">8</text>
<text x="217.3" y="96.5">3</text>
<text x="217.3" y="99.1">4</text>
<text x="217.3" y="101.6">5</text>
<text x="10.4" y="105.9">B</text>
<text x="38.3" y="104.1">5</text>
<text x="38.3" y="106.7">6</text>
<text x="179.3" y="102.9">3</text>
<text x="179.3" y="105.4">4</text>
<text x="190.6" y="105.4">5</text>
<text x="190.6" y="102.9">6</text>
<text x="217.3" y="104.1">6</text>
<text x="217.3" y="106.7">7</text>
<text x="285.3" y="105.9">B</text>
<text x="38.3" y="109.2">7</text>
<text x="38.3" y="111.8">8</text>
<text x="217.3" y="109.2">8</text>
<text x="236" y="113.1" transform="rotate(-90 236 113.1)">9</text>
<text x="20.1" y="115.7" transform="rotate(-90 20.1 115.7)">9</text>
<text x="38.3" y="120.6">1</text>
<text x="38.3" y="123.2">2</text>
<text x="38.3" y="125.7">3</text>
<text x="38.3" y="128.3">4</text>
<text x="38.3" y="130.8">5</text>
<text x="38.3" y="133.3">6</text>
<text x="38.3" y="135.9">7</text>
<text x="232.6" y="133.3">1</text>
<text x="232.6" y="135.9">2</text>
<text x="243.9" y="135.9">7</text>
<text x="243.9" y="133.3">8</text>
<text x="20.1" y="142.3" transform="rotate(-90 20.1 142.3)">9</text>
<text x="38.3" y="138.4">8</text>
<text x="232.6" y="138.4">3</text>
<text x="232.6" y="141">4</text>
<text x="243.9" y="141">5</text>
<text x="243.9" y="138.4">6</text>
<text x="203.4" y="152.4">1</text>
<text x="203.4" y="154.9">2</text>
<text x="254.2" y="152.4">1</text>
<text x="254.2" y="154.9">2</text>
<text x="203.4" y="157.5">3</text>
<text x="203.4" y="160">4</text>
<text x="254.2" y="157.5">3</text>
<text x="254.2" y="160">4</text>
<text x="45.5" y="167.8" transform="rotate(-90 45.5 167.8)">4</text>
<text x="48" y="167.8" transform="rotate(-90 48 167.8)">3</text>
<text x="50.5" y="167.8" transform="rotate(-90 50.5 167.8)">2</text>
<text x="53.1" y="167.8" transform="rotate(-90 53.1 167.8)">1</text>
<text x="67.1" y="167.8" transform="rotate(-90 67.1 167.8)">4</text>
<text x="69.6" y="167.8" transform="rotate(-90 69.6 167.8)">3</text>
<text x="72.1" y="167.8" transform="rotate(-90 72.1 167.8)">2</text>
<text x="74.7" y="167.8" transform="rotate(-90 74.7 167.8)">1</text>
<text x="203.4" y="162.6">5</text>
<text x="203.4" y="165.1">6</text>
<text x="203.4" y="167.6">7</text>
<text x="254.2" y="162.6">5</text>
<text x="254.2" y="165.1">6</text>
<text x="254.2" y="167.6">7</text>
<text x="10.4" y="169.1">C</text>
<text x="203.4" y="170.2">8</text>
<text x="254.2" y="170.2">8</text>
<text x="285.3" y="169.1">C</text>
<text x="45.5" y="179.1" transform="rotate(-90 45.5 179.1)">5</text>
<text x="48" y="179.1" transform="rotate(-90 48 179.1)">6</text>
<text x="50.5" y="179.1" transform="rotate(-90 50.5 179.1)">7</text>
<text x="53.1" y="179.1" transform="rotate(-90 53.1 179.1)">8</text>
<text x="67.1" y="179.1" transform="rotate(-90 67.1 179.1)">5</text>
<text x="69.6" y="179.1" transform="rotate(-90 69.6 179.1)">6</text>
<text x="72.1" y="179.1" transform="rotate(-90 72.1 179.1)">7</text>
<text x="74.7" y="179.1" transform="rotate(-90 74.7 179.1)">8</text>
<text x="185.2" y="174.1" transform="rotate(-90 185.2 174.1)">9</text>
<text x="272.8" y="174.1" transform="rotate(-90 272.8 174.1)">9</text>
<text x="37.3" y="199.8">1</text>
<text x="92.7" y="199.8">2</text>
<text x="148" y="199.8">3</text>
<text x="203.3" y="199.8">4</text>
<text x="258.6" y="199.8">5</text>
</g>
<g font-size="1.8" fill="#00a0a0">
<text x="196.3" y="13.7">LED</text>
<text x="196.3" y="21.3">LED</text>
<text x="197" y="18.7">D5</text>
<text x="213.3" y="23.7">1</text>
<text x="217.5" y="23.7">8</text>
<text x="54" y="29.1" transform="rotate(-90 54 29.1)">8</text>
<text x="56.5" y="29.1" transform="rotate(-90 56.5 29.1)">7</text>
<text x="59.1" y="29.1" transform="rotate(-90 59.1 29.1)">6</text>
<text x="61.6" y="29.1" transform="rotate(-90 61.6 29.1)">5</text>
<text x="70.5" y="29.1" transform="rotate(-90 70.5 29.1)">8</text>
<text x="73" y="29.1" transform="rotate(-90 73 29.1)">7</text>
<text x="75.6" y="29.1" transform="rotate(-90 75.6 29.1)">6</text>
<text x="78.1" y="29.1" transform="rotate(-90 78.1 29.1)">5</text>
<text x="197" y="26.4">D6</text>
<text x="213.3" y="26.3">2</text>
<text x="213.3" y="28.8">3</text>
<text x="217.5" y="28.8">6</text>
<text x="217.5" y="26.3">7</text>
<text x="54" y="33.3" transform="rotate(-90 54 33.3)">1</text>
<text x="56.5" y="33.3" transform="rotate(-90 56.5 33.3)">2</text>
<text x="59.1" y="33.3" transform="rotate(-90 59.1 33.3)">3</text>
<text x="61.6" y="33.3" transform="rotate(-90 61.6 33.3)">4</text>
<text x="70.5" y="33.3" transform="rotate(-90 70.5 33.3)">1</text>
<text x="73" y="33.3" transform="rotate(-90 73 33.3)">2</text>
<text x="75.6" y="33.3" transform="rotate(-90 75.6 33.3)">3</text>
<text x="78.1" y="33.3" transform="rotate(-90 78.1 33.3)">4</text>
<text x="196.3" y="31.4">LED</text>
<text x="213.3" y="31.4">4</text>
<text x="217.5" y="31.4">5</text>
<text x="196.3" y="37.8">LED</text>
<text x="197" y="36.5">D7</text>
<text x="197" y="42.9">D8</text>
<text x="240.2" y="51.6">D1</text>
<text x="239.5" y="56.7">LED</text>
<text x="240.2" y="59.2">D2</text>
<text x="219.6" y="61.8">1</text>
<text x="219.6" y="64.4">2</text>
<text x="223.9" y="64.4">7</text>
<text x="223.9" y="61.8">8</text>
<text x="239.5" y="64.3">LED</text>
<text x="219.6" y="66.9">3</text>
<text x="219.6" y="69.5">4</text>
<text x="223.9" y="69.5">5</text>
<text x="223.9" y="66.9">6</text>
<text x="239.5" y="71.9">LED</text>
<text x="240.2" y="66.8">D3</text>
<text x="240.2" y="74.5">D4</text>
<text x="239.5" y="79.5">LED</text>
<text x="182.8" y="98.7">1</text>
<text x="182.8" y="101.2">2</text>
<text x="187" y="101.2">7</text>
<text x="187" y="98.7">8</text>
<text x="182.8" y="103.8">3</text>
<text x="182.8" y="106.3">4</text>
<text x="187" y="106.3">5</text>
<text x="187" y="103.8">6</text>
<text x="236.1" y="134.2">1</text>
<text x="236.1" y="136.8">2</text>
<text x="240.4" y="136.8">7</text>
<text x="240.4" y="134.2">8</text>
<text x="236.1" y="139.3">3</text>
<text x="236.1" y="141.9">4</text>
<text x="240.4" y="141.9">5</text>
<text x="240.4" y="139.3">6</text>
<text x="46.4" y="171.3" transform="rotate(-90 46.4 171.3)">4</text>
<text x="48.9" y="171.3" transform="rotate(-90 48.9 171.3)">3</text>
<text x="51.4" y="171.3" transform="rotate(-90 51.4 171.3)">2</text>
<text x="54" y="171.3" transform="rotate(-90 54 171.3)">1</text>
<text x="67.9" y="171.3" transform="rotate(-90 67.9 171.3)">4</text>
<text x="70.5" y="171.3" transform="rotate(-90 70.5 171.3)">3</text>
<text x="73" y="171.3" transform="rotate(-90 73 171.3)">2</text>
<text x="75.6" y="171.3" transform="rotate(-90 75.6 171.3)">1</text>
<text x="46.4" y="175.6" transform="rotate(-90 46.4 175.6)">5</text>
<text x="48.9" y="175.6" transform="rotate(-90 48.9 175.6)">6</text>
<text x="51.4" y="175.6" transform="rotate(-90 51.4 175.6)">7</text>
<text x="54" y="175.6" transform="rotate(-90 54 175.6)">8</text>
<text x="67.9" y="175.6" transform="rotate(-90 67.9 175.6)">5</text>
<text x="70.5" y="175.6" transform="rotate(-90 70.5 175.6)">6</text>
<text x="73" y="175.6" transform="rotate(-90 73 175.6)">7</text>
<text x="75.6" y="175.6" transform="rotate(-90 75.6 175.6)">8</text>
</g>
<g font-size="1.4" fill="#a00000">
<text x="194.6" y="15.2">2</text>
<text x="200.9" y="15.2">1</text>
<text x="194.6" y="22.9">2</text>
<text x="200.9" y="22.9">1</text>
<text x="194.6" y="33">2</text>
<text x="200.9" y="33">1</text>
<text x="194.6" y="39.4">2</text>
<text x="200.9" y="39.4">1</text>
<text x="237.7" y="53.3">1</text>
<text x="244.1" y="53.3">2</text>
<text x="237.7" y="61">1</text>
<text x="244.1" y="61">2</text>
<text x="237.7" y="68.6">1</text>
<text x="244.1" y="68.6">2</text>
<text x="237.7" y="76.2">1</text>
<text x="244.1" y="76.2">2</text>
</g>
<g font-size="1.4" fill="#00a0a0">
<text x="96.6" y="28.6">C1</text>
<text x="104.9" y="24.9">VI</text>
<text x="109.7" y="28.7" transform="rotate(-90 109.7 28.7)">GND</text>
<text x="111.5" y="24.9">VO</text>
<text x="122" y="28.6">C2</text>
<text x="97" y="33.3">330nF</text>
<text x="122.3" y="33.3">0.1uF</text>
</g>
<g font-size="1.1" fill="#00a0a0">
<text x="89.7" y="18.9">PWR_FLAG</text>
<text x="95.3" y="20.9">+12V</text>
<text x="120.8" y="20.9">VCC</text>
<text x="227.5" y="18.4">VCC</text>
<text x="110" y="38.3">PWR_FLAG</text>
<text x="44.9" y="42.1" transform="rotate(-90 44.9 42.1)">+12V</text>
<text x="44.9" y="52.3" transform="rotate(-90 44.9 52.3)">+12V</text>
<text x="20.7" y="58.9" transform="rotate(-90 20.7 58.9)">SHIELD</text>
<text x="44.9" y="68.8" transform="rotate(-90 44.9 68.8)">+12V</text>
<text x="44.9" y="79" transform="rotate(-90 44.9 79)">+12V</text>
<text x="20.7" y="85.6" transform="rotate(-90 20.7 85.6)">SHIELD</text>
<text x="212.1" y="84.4">+12V</text>
<text x="44.9" y="95.5" transform="rotate(-90 44.9 95.5)">+12V</text>
<text x="44.9" y="105.6" transform="rotate(-90 44.9 105.6)">+12V</text>
<text x="20.7" y="112.3" transform="rotate(-90 20.7 112.3)">SHIELD</text>
<text x="236.6" y="109.7" transform="rotate(-90 236.6 109.7)">SHIELD</text>
<text x="44.9" y="122.1" transform="rotate(-90 44.9 122.1)">+12V</text>
<text x="44.9" y="132.3" transform="rotate(-90 44.9 132.3)">+12V</text>
<text x="20.7" y="138.9" transform="rotate(-90 20.7 138.9)">SHIELD</text>
<text x="208.3" y="147.9">+12V</text>
<text x="185.8" y="170.7" transform="rotate(-90 185.8 170.7)">SHIELD</text>
<text x="273.4" y="170.7" transform="rotate(-90 273.4 170.7)">SHIELD</text>
</g>
</svg>
